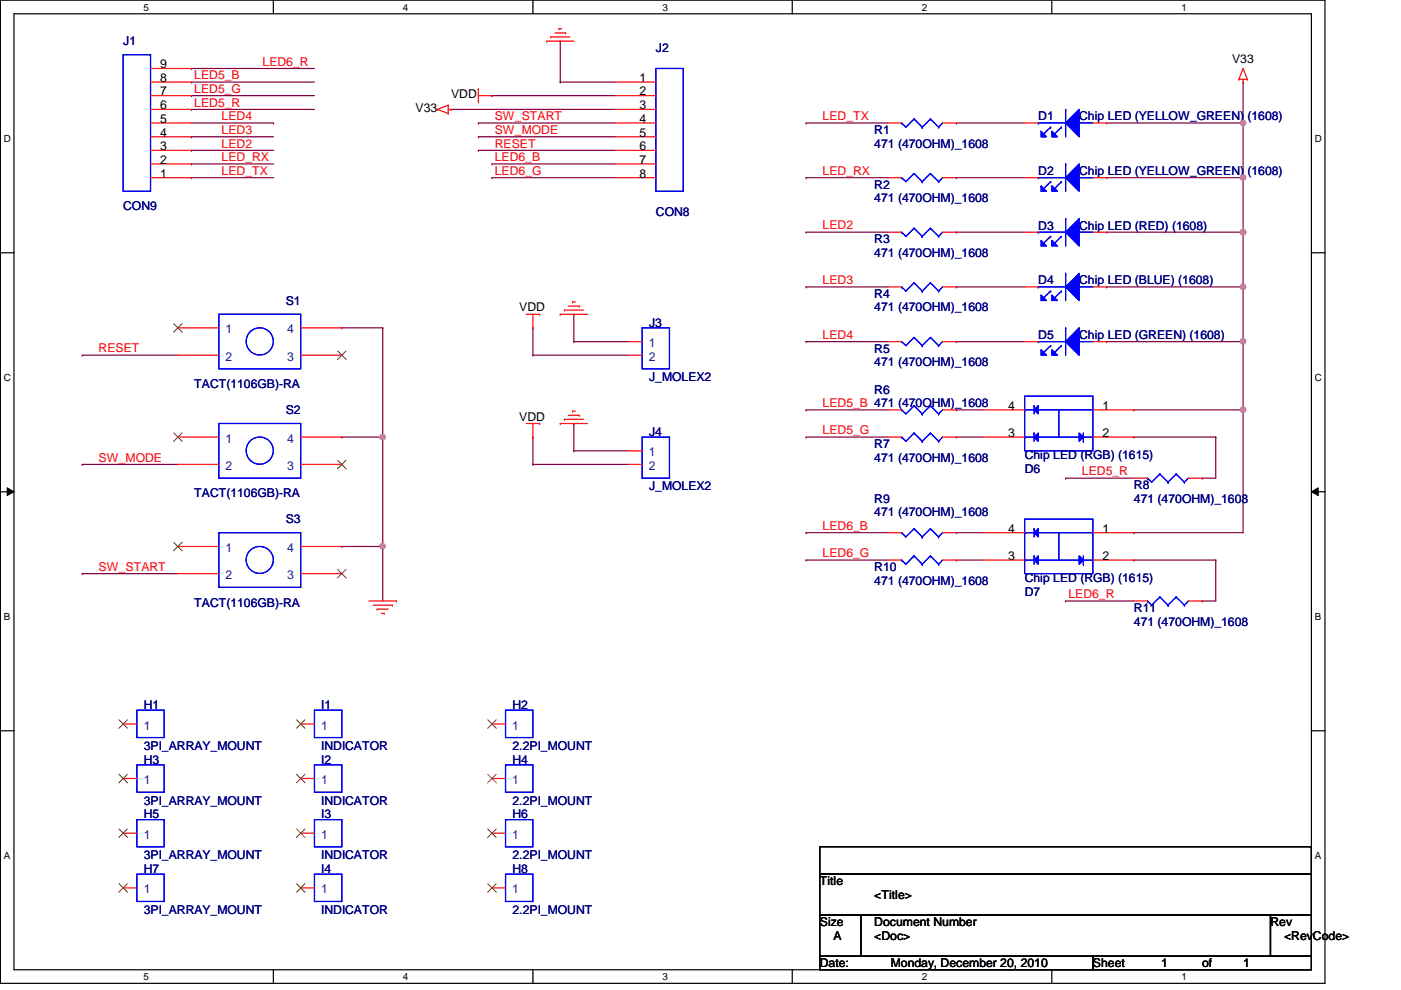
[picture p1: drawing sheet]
<svg xmlns="http://www.w3.org/2000/svg" width="297mm" height="210mm" viewBox="0 0 297 210" stroke-linecap="round" stroke-linejoin="round" font-family="sans-serif">
<path d="M.1 0h280.8v208.5h-280.8zM3 2.9h275v202.7h-275z" fill="none" stroke="#000" stroke-width=".25"/>
<g fill="#fff">
<path d="M30.4 .3h1.2v2.4h-1.2z"/>
<path d="M30.4 205.9h1.2v2.3h-1.2z"/>
</g>
<path d="M58 0v2.9M58 205.6v2.9" fill="none" stroke="#000" stroke-width=".25"/>
<g fill="#fff">
<path d="M85.4 .3h1.2v2.4h-1.2z"/>
<path d="M85.4 205.9h1.2v2.3h-1.2z"/>
</g>
<path d="M113 0v2.9M113 205.6v2.9" fill="none" stroke="#000" stroke-width=".25"/>
<g fill="#fff">
<path d="M140.5 .3h1.1v2.4h-1.1z"/>
<path d="M140.5 205.9h1.1v2.3h-1.1z"/>
</g>
<path d="M168 0v2.9M168 205.6v2.9" fill="none" stroke="#000" stroke-width=".25"/>
<g fill="#fff">
<path d="M195.4 .3h1.2v2.4h-1.2z"/>
<path d="M195.4 205.9h1.2v2.3h-1.2z"/>
</g>
<path d="M223 0v2.9M223 205.6v2.9" fill="none" stroke="#000" stroke-width=".25"/>
<g fill="#fff">
<path d="M250.5 .3h1.1v2.4h-1.1z"/>
<path d="M250.5 205.9h1.1v2.3h-1.1z"/>
<path d="M.8 28.2h1.5v2.4h-1.5z"/>
<path d="M278.8 28.2h1.4v2.4h-1.4z"/>
<path d="M.8 78.9h1.5v2.3h-1.5z"/>
<path d="M278.8 78.9h1.4v2.3h-1.4z"/>
</g>
<path d="M.1 53.6h2.9M278 53.6h2.9" fill="none" stroke="#000" stroke-width=".25"/>
<g fill="#fff">
<path d="M.8 129.6h1.4v2.3h-1.4z"/>
<path d="M278.8 129.6h1.3v2.3h-1.3z"/>
</g>
<path d="M.1 104.3h2.9M278 104.3h2.9" fill="none" stroke="#000" stroke-width=".25"/>
<path d="M1.5 103.4l1.5 .9-1.5 .8zM278 104.3l1.5-.9v1.7z" fill="#000"/>
<path d="M1.5 103.4l1.5 .9-1.5 .8zM278 104.3l1.5-.9v1.7z" fill="none" stroke="#000" stroke-width=".21"/>
<g fill="#fff">
<path d="M.8 180.3h1.4v2.3h-1.4z"/>
<path d="M278.8 180.3h1.3v2.3h-1.3z"/>
</g>
<path d="M.1 154.9h2.9M278 154.9h2.9" fill="none" stroke="#000" stroke-width=".25"/>
<path d="M263.6 26.1h.1M263.6 26.1v11.6" fill="none" stroke="#800040" stroke-width=".25"/>
<circle cx="263.5" cy="26.1" r=".56" fill="#f0f"/>
<circle cx="263.5" cy="26.1" r=".56" fill="none" stroke="#f0f" stroke-width=".25"/>
<path d="M234.6 37.7h.1M234.6 37.7h29M263.6 37.7h.1M263.6 37.7v11.5" fill="none" stroke="#800040" stroke-width=".25"/>
<circle cx="263.5" cy="49.2" r=".56" fill="#f0f"/>
<circle cx="263.5" cy="49.2" r=".56" fill="none" stroke="#f0f" stroke-width=".25"/>
<circle cx="263.5" cy="37.6" r=".56" fill="#f0f"/>
<circle cx="263.5" cy="37.6" r=".56" fill="none" stroke="#f0f" stroke-width=".25"/>
<path d="M263.6 60.8h.1M263.6 60.8v11.6" fill="none" stroke="#800040" stroke-width=".25"/>
<circle cx="263.5" cy="60.8" r=".57" fill="#f0f"/>
<circle cx="263.5" cy="60.8" r=".57" fill="none" stroke="#f0f" stroke-width=".25"/>
<path d="M234.6 49.2h.1M234.6 49.2h29M263.6 49.2h.1M263.6 49.2v11.6h-29M234.6 60.8h.1M234.6 72.4h.1M234.6 72.4h29" fill="none" stroke="#800040" stroke-width=".25"/>
<circle cx="263.5" cy="49.2" r=".56" fill="#f0f"/>
<circle cx="263.5" cy="49.2" r=".56" fill="none" stroke="#f0f" stroke-width=".25"/>
<path d="M263.6 17.4h.1M263.6 17.4v8.7h-29M234.6 26.1h.1M263.6 72.4h.1M263.6 72.4v14.5" fill="none" stroke="#800040" stroke-width=".25"/>
<circle cx="263.5" cy="86.9" r=".56" fill="#f0f"/>
<circle cx="263.5" cy="86.9" r=".56" fill="none" stroke="#f0f" stroke-width=".25"/>
<circle cx="263.5" cy="72.4" r=".56" fill="#f0f"/>
<circle cx="263.5" cy="72.4" r=".56" fill="none" stroke="#f0f" stroke-width=".25"/>
<g fill="none" stroke="#800040" stroke-width=".25">
<path d="M170.9 26.1h.1M170.9 37.7h.1M170.9 26.1h17.4M170.9 37.7h17.4M202.8 26.1h.1M202.8 37.7h.1M202.8 26.1h14.5M202.8 37.7h14.5M170.9 49.2h.1M170.9 49.2h17.4M202.8 49.2h.1M202.8 49.2h14.5"/>
<path d="M17.4 75.3h.1M17.4 75.3h20.3M72.5 69.5h.1M72.5 69.5h8.6M170.9 60.8h.1M170.9 72.4h.1M170.9 72.4h17.4M170.9 60.8h17.4M202.8 72.4h.1M202.8 60.8h.1M202.8 72.4h14.5M202.8 60.8h14.5"/>
<path d="M17.4 98.5h.1M17.4 98.5h20.3M72.5 92.7h.1M72.5 92.7h8.6M81.1 92.7h.1M81.1 92.7v23.2M170.9 86.9h.1M170.9 92.7h.1M170.9 86.9h17.4M170.9 92.7h17.4M202.8 86.9h.1M202.8 92.7h.1"/>
<path d="M202.8 86.9h5.7M202.8 92.7h5.7M240.4 86.9h.1M240.4 92.7h.1M240.4 86.9h23.2M240.4 92.7h17.4M257.8 92.7h.1M257.8 92.7v8.7h-2.9M263.6 86.9h.1M263.6 86.9v26h-23.2M170.9 112.9h.1M170.9 118.7h.1"/>
<path d="M170.9 112.9h17.4M170.9 118.7h17.4M202.8 112.9h.1M202.8 118.7h.1M202.8 112.9h5.7M202.8 118.7h5.7M225.9 101.4h.1M225.9 101.4h14.5M240.4 112.9h.1M240.4 118.7h.1M240.4 118.7h17.4M254.9 101.4h.1"/>
<path d="M257.8 118.7h.1M257.8 118.7v8.7h-2.9M17.4 121.6h.1M17.4 121.6h20.3M225.9 127.4h.1M225.9 127.4h14.5M254.9 127.4h.1"/>
</g>
<circle cx="81.1" cy="115.8" r=".56" fill="#f0f"/>
<circle cx="81.1" cy="115.8" r=".56" fill="none" stroke="#f0f" stroke-width=".25"/>
<circle cx="81.1" cy="92.7" r=".56" fill="#f0f"/>
<circle cx="81.1" cy="92.7" r=".56" fill="none" stroke="#f0f" stroke-width=".25"/>
<g fill="none" stroke="#800040" stroke-width=".25">
<path d="M40.6 14.5h.1M40.6 17.4h.1M40.6 17.4h26.1M40.6 14.5h26.1M118.8 8.7h.1M118.8 17.4h.1M118.8 8.7v8.7M118.8 17.4h11.6M40.6 37.7h.1M40.6 34.8h.1M40.6 31.9h.1M40.6 29h.1"/>
<path d="M40.6 23.2h.1M40.6 20.3h.1M40.6 20.3h26.1M40.6 37.7h17.4M40.6 34.8h17.4M40.6 31.9h17.4M40.6 29h17.4M40.6 26.1h17.4M40.6 23.2h26.1M58 26.1h.1M95.6 23.2h.1M95.6 23.2h34.8"/>
<path d="M101.4 31.9h.1M101.4 26.1h.1M101.4 29h.1M101.4 31.9h29M101.4 29h29M101.4 26.1h29M104.3 20.3h.1M104.3 34.8h.1M104.3 37.7h.1M104.3 20.3h26.1M104.3 37.7h26.1M104.3 34.8h26.1"/>
<path d="M81.1 69.5h.1M81.1 69.5v23.2M113 69.5h.1M113 75.3h.1M113 69.5v5.8M113 75.3h20.3M121.7 66.6h.1M121.7 72.4h.1M121.7 66.6v5.8M121.7 72.4h11.6M113 98.5h.1M113 92.7h.1"/>
<path d="M113 92.7v5.8M113 98.5h20.3M121.7 89.8h.1M121.7 95.6h.1M121.7 89.8v5.8M121.7 95.6h11.6M72.5 115.9h.1M72.5 115.9h8.6M81.1 115.9h.1M81.1 115.9v11.5"/>
</g>
<g fill="none" stroke="#f00" stroke-width=".25">
<path d="M101.4 18.8h.1M101.4 18.8v3M115.9 8.7h.1M115.9 8.7h5.8M116.8 7.8h.1M116.8 7.8h4M117.6 7h2.3M118.5 6.1h.1M118.5 6.1h.6M119.9 7h.1M262.7 16.8h.1M262.7 16.8h1.8"/>
<path d="M263.6 17.4h.1M263.6 14.5h.1M263.6 16.8v.6M263.6 14.5l-.9 2.3M263.6 14.5l.9 2.3M264.5 16.8h.1M92.7 23.2h.1M92.7 23.2l2.3 .8M95 24h.1M95 22.3h.1M95 22.3v1.7M95 23.2h.6"/>
<path d="M95 22.3l-2.3 .9M95.6 23.2h.1M101.4 20.3h2.9M104.3 20.3h.1M111.5 66.6h2.9M113 69.5h.1M113 66.6v2.9M114.4 66.6h.1M118.8 66.6h.1M118.8 66.6h5.8M119.7 65.7h.1M119.7 65.7h4"/>
<path d="M120.5 64.9h2.3M121.4 64h.1M121.4 64h.6M122.8 64.9h.1M111.5 89.8h2.9M113 92.7h.1M113 89.8v2.9M114.4 89.8h.1M118.8 89.8h.1M118.8 89.8h5.8M119.7 88.9h.1M119.7 88.9h4"/>
<path d="M120.5 88.1h2.3M121.4 87.2h.1M121.4 87.2h.6M122.8 88.1h.1M78.2 127.4h5.8M79.1 128.3h4.1M80 129.2h.1M80 129.2h2.3M80.9 130h.5M81.4 130h.1M83.2 128.3h.1M84 127.4h.1"/>
</g>
<path d="M173.8 179.5h104.2v5.8h-104.2zM173.8 185.3h104.2v8.7h-104.2zM173.8 194h8.7v8.7h-8.7zM182.5 194h86.9v8.7h-86.9zM269.4 194h8.6v8.7h-8.6zM173.8 202.7h57.9v2.9h-57.9zM231.7 202.7h46.3v2.9h-46.3z" fill="none" stroke="#000" stroke-width=".25"/>
<path d="M225.9 60.8l2.9-2.8v5.7z" fill="#00f"/>
<path d="M225.9 60.8l2.9-2.8v5.7z" fill="none" stroke="#00f" stroke-width=".25"/>
<path d="M223 62.6l1.2 1.1h-1.2z" fill="#00f"/>
<path d="M223 62.6l1.2 1.1h-1.2z" fill="none" stroke="#00f" stroke-width=".25"/>
<path d="M220.7 62.6l1.2 1.1h-1.2z" fill="#00f"/>
<path d="M225.9 58h.1M225.9 58v5.7M220.1 60.8h.1M220.1 60.8h5.8M220.7 62.6l1.2 1.1h-1.2zM222.8 61.7h.1M222.8 61.7l-1.5 1.5M225 61.7h.1M225 61.7l-1.4 1.5M228.8 60.8h.1M228.8 60.8h2.9" fill="none" stroke="#00f" stroke-width=".25"/>
<path d="M225.9 60.8l2.9-2.8v5.7z" fill="#00f"/>
<path d="M225.9 60.8l2.9-2.8v5.7z" fill="none" stroke="#00f" stroke-width=".25"/>
<path d="M223 62.6l1.2 1.1h-1.2z" fill="#00f"/>
<path d="M223 62.6l1.2 1.1h-1.2z" fill="none" stroke="#00f" stroke-width=".25"/>
<path d="M220.7 62.6l1.2 1.1h-1.2z" fill="#00f"/>
<g fill="none" stroke="#00f" stroke-width=".25">
<path d="M225.9 58h.1M225.9 58v5.7M191.2 72.4h.1M193.8 71.5h.1M193.8 71.5l-1.7 1.8-.9-.9M193.8 71.5l1.7 1.8M195.5 73.3h.1M197.3 71.5h.1M197.3 71.5l1.7 1.8M197.3 71.5l-1.8 1.8M199 73.3h.1M199.9 72.4l-.9 .9"/>
<path d="M220.1 60.8h.1M220.1 60.8h5.8M220.7 62.6l1.2 1.1h-1.2zM222.8 61.7h.1M222.8 61.7l-1.5 1.5M225 61.7h.1M225 61.7l-1.4 1.5M228.8 60.8h.1M228.8 60.8h2.9M107.2 173.8h5.8v5.7h-5.8z"/>
</g>
<path d="M188.3 72.4h2.9M199.9 72.4h2.9M217.3 60.8h2.8M231.7 60.8h2.9M104.3 176.7h2.9" fill="none" stroke="#f00" stroke-width=".25"/>
<path d="M103.4 175.8l1.8 1.8M105.2 175.8l-1.8 1.8" fill="none" stroke="#804000" stroke-width=".21"/>
<path d="M228.8 117.9l.9 .8-.9 .9z" fill="#00f"/>
<path d="M219.2 112.1h.1M219.2 112.1v1.7M228.8 117.9l.9 .8-.9 .9z" fill="none" stroke="#00f" stroke-width=".25"/>
<path d="M219.2 118.7l.9-.8v1.7z" fill="#00f"/>
<path d="M217.3 110.1h14.4v11.5h-14.4zM219.2 118.7l.9-.8v1.7zM219.2 117.9h.1M219.2 117.9v1.7M229.7 119.6h.1M229.7 117.9v1.7" fill="none" stroke="#00f" stroke-width=".25"/>
<path d="M219.2 112.9l.9-.8v1.7z" fill="#00f"/>
<path d="M217.3 118.7h.1M217.3 112.9h.1M217.3 118.7h14.4M217.3 112.9h14.4M219.2 112.9l.9-.8v1.7zM224.5 112.9h.1M224.5 112.9v5.8" fill="none" stroke="#00f" stroke-width=".25"/>
<path d="M228.8 117.9l.9 .8-.9 .9z" fill="#00f"/>
<path d="M219.2 112.1h.1M219.2 112.1v1.7M228.8 117.9l.9 .8-.9 .9z" fill="none" stroke="#00f" stroke-width=".25"/>
<path d="M219.2 118.7l.9-.8v1.7z" fill="#00f"/>
<path d="M217.3 110.1h14.4v11.5h-14.4zM219.2 118.7l.9-.8v1.7zM219.2 117.9h.1M219.2 117.9v1.7M229.7 119.6h.1M229.7 117.9v1.7" fill="none" stroke="#00f" stroke-width=".25"/>
<path d="M219.2 112.9l.9-.8v1.7z" fill="#00f"/>
<g fill="none" stroke="#00f" stroke-width=".25">
<path d="M46.4 89.8h17.4v11.6h-17.4zM191.2 86.9h.1M193.8 86h.1M193.8 86l-1.7 1.8-.9-.9M193.8 86l1.7 1.8M195.5 87.8h.1M197.3 86h.1M197.3 86l1.7 1.8M197.3 86l-1.8 1.8M199 87.8h.1M199.9 86.9l-.9 .9M217.3 118.7h.1"/>
<path d="M217.3 112.9h.1M217.3 118.7h14.4M217.3 112.9h14.4M219.2 112.9l.9-.8v1.7zM224.5 112.9h.1M224.5 112.9v5.8M66.7 150.6h5.8v5.8h-5.8zM29 162.2h5.8v5.8h-5.8z"/>
<circle cx="55.1" cy="95.5" r="2.88"/>
</g>
<path d="M37.7 92.7h8.7M37.7 98.5h8.7M63.8 92.7h8.7M63.8 98.5h8.7M188.3 86.9h2.9M199.9 86.9h2.9M208.5 118.7h8.8M208.5 112.9h8.8M231.7 118.7h8.7M231.7 112.9h8.7M63.8 153.5h2.9M26.1 165.1h2.9" fill="none" stroke="#f00" stroke-width=".25"/>
<path d="M36.8 91.8l1.8 1.8M38.6 91.8l-1.8 1.8M71.6 97.6l1.8 1.8M73.4 97.6l-1.9 1.8M62.9 152.6l1.8 1.8M64.6 152.6l-1.8 1.8M25.2 164.2l1.8 1.8M27 164.2l-1.8 1.8" fill="none" stroke="#804000" stroke-width=".21"/>
<path d="M228.8 69.5v5.8l-2.9-2.9z" fill="#00f"/>
<path d="M228.8 69.5v5.8l-2.9-2.9z" fill="none" stroke="#00f" stroke-width=".25"/>
<path d="M223 74.2l1.2 1.1h-1.2z" fill="#00f"/>
<path d="M223 74.2l1.2 1.1h-1.2z" fill="none" stroke="#00f" stroke-width=".25"/>
<path d="M220.7 74.2l1.2 1.1h-1.2z" fill="#00f"/>
<path d="M220.1 72.4h.1M220.1 72.4h5.8M220.7 74.2l1.2 1.1h-1.2zM222.8 73.3h.1M222.8 73.3l-1.5 1.4M225 73.3h.1M225 73.3l-1.4 1.4M225.9 69.5h.1M225.9 69.5v5.8M228.8 72.4h.1M228.8 72.4h2.9" fill="none" stroke="#00f" stroke-width=".25"/>
<path d="M228.8 69.5v5.8l-2.9-2.9z" fill="#00f"/>
<path d="M228.8 69.5v5.8l-2.9-2.9z" fill="none" stroke="#00f" stroke-width=".25"/>
<path d="M223 74.2l1.2 1.1h-1.2z" fill="#00f"/>
<path d="M223 74.2l1.2 1.1h-1.2z" fill="none" stroke="#00f" stroke-width=".25"/>
<path d="M220.7 74.2l1.2 1.1h-1.2z" fill="#00f"/>
<g fill="none" stroke="#00f" stroke-width=".25">
<path d="M26.1 11.6h5.8v29h-5.8zM220.1 72.4h.1M220.1 72.4h5.8M220.7 74.2l1.2 1.1h-1.2zM222.8 73.3h.1M222.8 73.3l-1.5 1.4M225 73.3h.1M225 73.3l-1.4 1.4M225.9 69.5h.1M225.9 69.5v5.8M228.8 72.4h.1M228.8 72.4h2.9"/>
<path d="M107.2 185.3h5.8v5.8h-5.8z"/>
</g>
<path d="M31.9 17.4h8.7M31.9 14.5h8.7M31.9 37.7h8.7M31.9 34.8h8.7M31.9 31.9h8.7M31.9 29h8.7M31.9 26.1h8.7M31.9 23.2h8.7M31.9 20.3h8.7M217.3 72.4h2.8M231.7 72.4h2.9M104.3 188.3h2.9" fill="none" stroke="#f00" stroke-width=".25"/>
<path d="M103.4 187.4l1.8 1.8M105.2 187.4l-1.8 1.8" fill="none" stroke="#804000" stroke-width=".21"/>
<path d="M225.9 26.1l2.9-2.9v5.8z" fill="#00f"/>
<path d="M225.9 26.1l2.9-2.9v5.8z" fill="none" stroke="#00f" stroke-width=".25"/>
<path d="M223 27.8l1.2 1.2h-1.2z" fill="#00f"/>
<path d="M223 27.8l1.2 1.2h-1.2z" fill="none" stroke="#00f" stroke-width=".25"/>
<path d="M220.7 27.8l1.2 1.2h-1.2z" fill="#00f"/>
<path d="M220.1 26.1h.1M220.1 26.1h5.8M220.7 27.8l1.2 1.2h-1.2zM222.8 27h.1M222.8 27l-1.5 1.4M225 27h.1M225 27l-1.4 1.4M225.9 23.2h.1M225.9 23.2v5.8M228.8 26.1h.1M228.8 26.1h2.9" fill="none" stroke="#00f" stroke-width=".25"/>
<path d="M225.9 26.1l2.9-2.9v5.8z" fill="#00f"/>
<path d="M225.9 26.1l2.9-2.9v5.8z" fill="none" stroke="#00f" stroke-width=".25"/>
<path d="M223 27.8l1.2 1.2h-1.2z" fill="#00f"/>
<path d="M223 27.8l1.2 1.2h-1.2z" fill="none" stroke="#00f" stroke-width=".25"/>
<path d="M220.7 27.8l1.2 1.2h-1.2z" fill="#00f"/>
<g fill="none" stroke="#00f" stroke-width=".25">
<path d="M191.2 26.1h.1M193.8 25.2h.1M193.8 25.2l-1.7 1.8-.9-.9M193.8 25.2l1.7 1.8M195.5 27h.1M197.3 25.2h.1M197.3 25.2l1.7 1.8M197.3 25.2l-1.8 1.8M199 27h.1M199.9 26.1l-.9 .9M220.1 26.1h.1M220.1 26.1h5.8"/>
<path d="M220.7 27.8l1.2 1.2h-1.2zM222.8 27h.1M222.8 27l-1.5 1.4M225 27h.1M225 27l-1.4 1.4M225.9 23.2h.1M225.9 23.2v5.8M228.8 26.1h.1M228.8 26.1h2.9M136.1 69.5h5.8v8.7h-5.8zM136.1 92.7h5.8v8.7h-5.8zM46.4 112.9h17.4v11.6h-17.4z"/>
<path d="M29 173.8h5.8v5.7h-5.8zM66.7 162.2h5.8v5.8h-5.8z"/>
<circle cx="55.1" cy="118.7" r="2.87"/>
</g>
<g fill="none" stroke="#f00" stroke-width=".25">
<path d="M188.3 26.1h2.9M199.9 26.1h2.9M217.3 26.1h2.8M231.7 26.1h2.9M133.3 72.4h2.8M133.3 75.3h2.8M133.3 95.6h2.8M133.3 98.5h2.8M37.7 115.9h8.7M63.8 115.9h8.7M37.7 121.6h8.7M63.8 121.6h8.7"/>
<path d="M26.1 176.7h2.9M63.8 165.1h2.9"/>
</g>
<path d="M36.8 115l1.8 1.8M38.6 115l-1.8 1.8M71.6 120.7l1.8 1.9M73.4 120.7l-1.9 1.9M25.2 175.8l1.8 1.8M27 175.8l-1.8 1.8M62.9 164.2l1.8 1.8M64.6 164.2l-1.8 1.8" fill="none" stroke="#804000" stroke-width=".21"/>
<path d="M228.8 34.8v5.8l-2.9-2.9z" fill="#00f"/>
<path d="M228.8 34.8v5.8l-2.9-2.9z" fill="none" stroke="#00f" stroke-width=".25"/>
<path d="M223 39.4l1.2 1.2h-1.2z" fill="#00f"/>
<path d="M223 39.4l1.2 1.2h-1.2z" fill="none" stroke="#00f" stroke-width=".25"/>
<path d="M220.7 39.4l1.2 1.2h-1.2z" fill="#00f"/>
<path d="M220.1 37.7h.1M220.1 37.7h5.8M220.7 39.4l1.2 1.2h-1.2zM222.8 38.5h.1M222.8 38.5l-1.5 1.5M225 38.5h.1M225 38.5l-1.4 1.5M225.9 34.8h.1M225.9 34.8v5.8M228.8 37.7h.1M228.8 37.7h2.9" fill="none" stroke="#00f" stroke-width=".25"/>
<path d="M228.8 34.8v5.8l-2.9-2.9z" fill="#00f"/>
<path d="M228.8 34.8v5.8l-2.9-2.9z" fill="none" stroke="#00f" stroke-width=".25"/>
<path d="M223 39.4l1.2 1.2h-1.2z" fill="#00f"/>
<path d="M223 39.4l1.2 1.2h-1.2z" fill="none" stroke="#00f" stroke-width=".25"/>
<path d="M220.7 39.4l1.2 1.2h-1.2z" fill="#00f"/>
<g fill="none" stroke="#00f" stroke-width=".25">
<path d="M139.1 14.5h5.8v26.1h-5.8zM191.2 37.7h.1M193.8 36.8h.1M193.8 36.8l-1.7 1.7-.9-.8M193.8 36.8l1.7 1.7M195.5 38.5h.1M197.3 36.8h.1M197.3 36.8l1.7 1.7M197.3 36.8l-1.8 1.7M199 38.5h.1M199.9 37.7l-.9 .8M220.1 37.7h.1"/>
<path d="M220.1 37.7h5.8M220.7 39.4l1.2 1.2h-1.2zM222.8 38.5h.1M222.8 38.5l-1.5 1.5M225 38.5h.1M225 38.5l-1.4 1.5M225.9 34.8h.1M225.9 34.8v5.8M228.8 37.7h.1M228.8 37.7h2.9M29 185.3h5.8v5.8h-5.8zM66.7 185.3h5.8v5.8h-5.8z"/>
</g>
<g fill="none" stroke="#f00" stroke-width=".25">
<path d="M130.4 17.4h8.7M130.4 37.7h8.7M130.4 20.3h8.7M130.4 23.2h8.7M130.4 26.1h8.7M130.4 29h8.7M130.4 31.9h8.7M130.4 34.8h8.7M188.3 37.7h2.9M199.9 37.7h2.9M217.3 37.7h2.8M231.7 37.7h2.9"/>
<path d="M26.1 188.3h2.9M63.8 188.3h2.9"/>
</g>
<path d="M25.2 187.4l1.8 1.8M27 187.4l-1.8 1.8M62.9 187.4l1.8 1.8M64.6 187.4l-1.8 1.8" fill="none" stroke="#804000" stroke-width=".21"/>
<path d="M228.8 91.8l.9 .9-.9 .9z" fill="#00f"/>
<path d="M219.2 86h.1M219.2 86v1.8M228.8 91.8l.9 .9-.9 .9z" fill="none" stroke="#00f" stroke-width=".25"/>
<path d="M219.2 92.7l.9-.9v1.8z" fill="#00f"/>
<path d="M217.3 84h14.4v11.6h-14.4zM219.2 92.7l.9-.9v1.8zM219.2 91.8h.1M219.2 91.8v1.8M229.7 93.6h.1M229.7 91.8v1.8" fill="none" stroke="#00f" stroke-width=".25"/>
<path d="M219.2 86.9l.9-.9v1.8z" fill="#00f"/>
<path d="M217.3 92.7h.1M217.3 86.9h.1M217.3 92.7h14.4M217.3 86.9h14.4M219.2 86.9l.9-.9v1.8zM224.5 86.9h.1M224.5 86.9v5.8" fill="none" stroke="#00f" stroke-width=".25"/>
<path d="M228.8 91.8l.9 .9-.9 .9z" fill="#00f"/>
<path d="M219.2 86h.1M219.2 86v1.8M228.8 91.8l.9 .9-.9 .9z" fill="none" stroke="#00f" stroke-width=".25"/>
<path d="M219.2 92.7l.9-.9v1.8z" fill="#00f"/>
<path d="M217.3 84h14.4v11.6h-14.4zM219.2 92.7l.9-.9v1.8zM219.2 91.8h.1M219.2 91.8v1.8M229.7 93.6h.1M229.7 91.8v1.8" fill="none" stroke="#00f" stroke-width=".25"/>
<path d="M219.2 86.9l.9-.9v1.8z" fill="#00f"/>
<g fill="none" stroke="#00f" stroke-width=".25">
<path d="M217.3 92.7h.1M217.3 86.9h.1M217.3 92.7h14.4M217.3 86.9h14.4M219.2 86.9l.9-.9v1.8zM224.5 86.9h.1M224.5 86.9v5.8M191.2 118.7h.1M191.2 112.9h.1M193.8 117.9h.1M193.8 112.1h.1M193.8 117.9l-1.7 1.7-.9-.9"/>
<path d="M193.8 117.9l1.7 1.7M193.8 112.1l-1.7 1.7-.9-.9M193.8 112.1l1.7 1.7M195.5 119.6h.1M195.5 113.8h.1M197.3 117.9h.1M197.3 112.1h.1M197.3 117.9l1.7 1.7M197.3 117.9l-1.8 1.7M197.3 112.1l1.7 1.7M197.3 112.1l-1.8 1.7M199 119.6h.1"/>
<path d="M199 113.8h.1M199.9 118.7l-.9 .9M199.9 112.9l-.9 .9M243.3 127.4h.1M245.9 126.6h.1M245.9 126.6l-1.7 1.7-.9-.9M245.9 126.6l1.7 1.7M247.6 128.3h.1M249.4 126.6h.1M249.4 126.6l1.7 1.7M249.4 126.6l-1.8 1.7M251.1 128.3h.1"/>
<path d="M252 127.4l-.9 .9M107.2 150.6h5.8v5.8h-5.8z"/>
</g>
<path d="M208.5 92.7h8.8M208.5 86.9h8.8M231.7 92.7h8.7M231.7 86.9h8.7M188.3 118.7h2.9M188.3 112.9h2.9M199.9 118.7h2.9M199.9 112.9h2.9M240.4 127.4h2.9M252 127.4h2.9M104.3 153.5h2.9" fill="none" stroke="#f00" stroke-width=".25"/>
<path d="M103.4 152.6l1.8 1.8M105.2 152.6l-1.8 1.8" fill="none" stroke="#804000" stroke-width=".21"/>
<path d="M225.9 49.2l2.9-2.8v5.8z" fill="#00f"/>
<path d="M225.9 49.2l2.9-2.8v5.8z" fill="none" stroke="#00f" stroke-width=".25"/>
<path d="M223 51l1.2 1.2h-1.2z" fill="#00f"/>
<path d="M223 51l1.2 1.2h-1.2z" fill="none" stroke="#00f" stroke-width=".25"/>
<path d="M220.7 51l1.2 1.2h-1.2z" fill="#00f"/>
<path d="M220.1 49.2h.1M220.1 49.2h5.8M220.7 51l1.2 1.2h-1.2zM222.8 50.1h.1M222.8 50.1l-1.5 1.5M225 50.1h.1M225 50.1l-1.4 1.5M225.9 46.4h.1M225.9 46.4v5.8M228.8 49.2h.1M228.8 49.2h2.9" fill="none" stroke="#00f" stroke-width=".25"/>
<path d="M225.9 49.2l2.9-2.8v5.8z" fill="#00f"/>
<path d="M225.9 49.2l2.9-2.8v5.8z" fill="none" stroke="#00f" stroke-width=".25"/>
<path d="M223 51l1.2 1.2h-1.2z" fill="#00f"/>
<path d="M223 51l1.2 1.2h-1.2z" fill="none" stroke="#00f" stroke-width=".25"/>
<path d="M220.7 51l1.2 1.2h-1.2z" fill="#00f"/>
<g fill="none" stroke="#00f" stroke-width=".25">
<path d="M191.2 49.2h.1M193.8 48.4h.1M193.8 59.9h.1M193.8 48.4l-1.7 1.7-.9-.9M193.8 48.4l1.7 1.7M193.8 59.9l-1.7 1.8-.9-.9M193.8 59.9l1.7 1.8M195.5 50.1h.1M197.3 48.4h.1M197.3 59.9h.1M197.3 48.4l1.7 1.7M197.3 48.4l-1.8 1.7"/>
<path d="M197.3 59.9l1.7 1.8M197.3 59.9l-1.8 1.8M199 50.1h.1M199.9 49.2l-.9 .9M220.1 49.2h.1M220.1 49.2h5.8M220.7 51l1.2 1.2h-1.2zM222.8 50.1h.1M222.8 50.1l-1.5 1.5M225 50.1h.1M225 50.1l-1.4 1.5M225.9 46.4h.1"/>
<path d="M225.9 46.4v5.8M228.8 49.2h.1M228.8 49.2h2.9M46.4 66.6h17.4v11.6h-17.4zM191.2 60.8h.1M195.5 61.7h.1M199 61.7h.1M199.9 60.8l-.9 .9M191.2 92.7h.1M193.8 91.8h.1M193.8 91.8l-1.7 1.8-.9-.9M193.8 91.8l1.7 1.8"/>
<path d="M195.5 93.6h.1M197.3 91.8h.1M197.3 91.8l1.7 1.8M197.3 91.8l-1.8 1.8M199 93.6h.1M199.9 92.7l-.9 .9M243.3 101.4h.1M245.9 100.5h.1M245.9 100.5l-1.7 1.7-.9-.8M245.9 100.5l1.7 1.7M247.6 102.2h.1M249.4 100.5h.1"/>
<path d="M249.4 100.5l1.7 1.7M249.4 100.5l-1.8 1.7M251.1 102.2h.1M252 101.4l-.9 .8M29 150.6h5.8v5.8h-5.8zM66.7 173.8h5.8v5.7h-5.8zM107.2 162.2h5.8v5.8h-5.8z"/>
<circle cx="55.1" cy="72.4" r="2.88"/>
</g>
<g fill="none" stroke="#f00" stroke-width=".25">
<path d="M188.3 49.2h2.9M199.9 49.2h2.9M217.3 49.2h2.8M231.7 49.2h2.9M37.7 69.5h8.7M37.7 75.3h8.7M63.8 69.5h8.7M63.8 75.3h8.7M188.3 60.8h2.9M199.9 60.8h2.9M188.3 92.7h2.9M199.9 92.7h2.9"/>
<path d="M240.4 101.4h2.9M252 101.4h2.9M26.1 153.5h2.9M63.8 176.7h2.9M104.3 165.1h2.9"/>
</g>
<path d="M36.8 68.6l1.8 1.8M38.6 68.6l-1.8 1.8M71.6 74.4l1.8 1.8M73.4 74.4l-1.9 1.8M25.2 152.6l1.8 1.8M27 152.6l-1.8 1.8M62.9 175.8l1.8 1.8M64.6 175.8l-1.8 1.8M103.4 164.2l1.8 1.8M105.2 164.2l-1.8 1.8" fill="none" stroke="#804000" stroke-width=".21"/>
<circle cx="263.5" cy="26.1" r=".56" fill="#f0f"/>
<circle cx="263.5" cy="26.1" r=".56" fill="none" stroke="#f0f" stroke-width=".25"/>
<circle cx="263.5" cy="49.2" r=".56" fill="#f0f"/>
<circle cx="263.5" cy="49.2" r=".56" fill="none" stroke="#f0f" stroke-width=".25"/>
<circle cx="263.5" cy="37.6" r=".56" fill="#f0f"/>
<circle cx="263.5" cy="37.6" r=".56" fill="none" stroke="#f0f" stroke-width=".25"/>
<circle cx="263.5" cy="60.8" r=".57" fill="#f0f"/>
<circle cx="263.5" cy="60.8" r=".57" fill="none" stroke="#f0f" stroke-width=".25"/>
<circle cx="263.5" cy="49.2" r=".56" fill="#f0f"/>
<circle cx="263.5" cy="49.2" r=".56" fill="none" stroke="#f0f" stroke-width=".25"/>
<circle cx="263.5" cy="86.9" r=".56" fill="#f0f"/>
<circle cx="263.5" cy="86.9" r=".56" fill="none" stroke="#f0f" stroke-width=".25"/>
<circle cx="263.5" cy="72.4" r=".56" fill="#f0f"/>
<circle cx="263.5" cy="72.4" r=".56" fill="none" stroke="#f0f" stroke-width=".25"/>
<circle cx="81.1" cy="115.8" r=".56" fill="#f0f"/>
<circle cx="81.1" cy="115.8" r=".56" fill="none" stroke="#f0f" stroke-width=".25"/>
<circle cx="81.1" cy="92.7" r=".56" fill="#f0f"/>
<circle cx="81.1" cy="92.7" r=".56" fill="none" stroke="#f0f" stroke-width=".25"/>
<g font-size="2.6" fill="#000080">
<text x="26.1" y="9.6">J1</text>
<text x="139.1" y="11">J2</text>
<text x="185.4" y="28.4">R1</text>
<text x="220.1" y="25.5">D1</text>
<text x="228.8" y="25.5">Chip LED (YELLOW_GREEN) (1608)</text>
<text x="185.4" y="31.3">471 (470OHM)_1608</text>
<text x="185.4" y="40">R2</text>
<text x="220.1" y="37.1">D2</text>
<text x="228.8" y="37.1">Chip LED (YELLOW_GREEN) (1608)</text>
<text x="26.1" y="44.6">CON9</text>
<text x="139.1" y="45.8">CON8</text>
<text x="185.4" y="42.9">471 (470OHM)_1608</text>
<text x="185.4" y="51.6">R3</text>
<text x="220.1" y="48.7">D3</text>
<text x="228.8" y="48.7">Chip LED (RED) (1608)</text>
<text x="185.4" y="54.5">471 (470OHM)_1608</text>
<text x="60.6" y="64.6">S1</text>
<text x="185.4" y="63.2">R4</text>
<text x="220.1" y="60.3">D4</text>
<text x="228.8" y="60.3">Chip LED (BLUE) (1608)</text>
<text x="137.6" y="69.3">J3</text>
<text x="185.4" y="66">471 (470OHM)_1608</text>
<text x="220.1" y="71.8">D5</text>
<text x="228.8" y="71.8">Chip LED (GREEN) (1608)</text>
<text x="185.4" y="74.8">R5</text>
<text x="185.4" y="77.6">471 (470OHM)_1608</text>
<text x="41.2" y="82.3">TACT(1106GB)-RA</text>
<text x="137.6" y="80.8">J_MOLEX2</text>
<text x="185.4" y="83.4">R6</text>
<text x="60.6" y="87.8">S2</text>
<text x="137.6" y="92.4">J4</text>
<text x="185.4" y="95">R7</text>
<text x="185.4" y="97.9">471 (470OHM)_1608</text>
<text x="217.3" y="100.2">D6</text>
<text x="217.3" y="97.3">Chip LED (RGB) (1615)</text>
<text x="41.2" y="105.5">TACT(1106GB)-RA</text>
<text x="137.6" y="104">J_MOLEX2</text>
<text x="185.4" y="106.6">R9</text>
<text x="240.4" y="103.7">R8</text>
<text x="240.4" y="106.6">471 (470OHM)_1608</text>
<text x="60.6" y="111">S3</text>
<text x="185.4" y="109.5">471 (470OHM)_1608</text>
<text x="185.4" y="121.1">R10</text>
<text x="185.4" y="124">471 (470OHM)_1608</text>
<text x="217.3" y="123.4">Chip LED (RGB) (1615)</text>
<text x="41.2" y="128.6">TACT(1106GB)-RA</text>
<text x="217.3" y="126.3">D7</text>
<text x="240.4" y="129.8">R11</text>
<text x="240.4" y="132.7">471 (470OHM)_1608</text>
<text x="30.5" y="150.3">H1</text>
<text x="68.1" y="150.3">I1</text>
<text x="108.7" y="150.3">H2</text>
<text x="30.5" y="161.9">H3</text>
<text x="30.5" y="159">3PI_ARRAY_MOUNT</text>
<text x="68.1" y="159">INDICATOR</text>
<text x="68.1" y="161.9">I2</text>
<text x="108.7" y="159">2.2PI_MOUNT</text>
<text x="108.7" y="161.9">H4</text>
<text x="30.5" y="170.6">3PI_ARRAY_MOUNT</text>
<text x="30.5" y="173.5">H5</text>
<text x="68.1" y="170.6">INDICATOR</text>
<text x="68.1" y="173.5">I3</text>
<text x="108.7" y="173.5">H6</text>
<text x="108.7" y="170.6">2.2PI_MOUNT</text>
<text x="30.5" y="182.2">3PI_ARRAY_MOUNT</text>
<text x="30.5" y="185.1">H7</text>
<text x="68.1" y="185.1">I4</text>
<text x="68.1" y="182.2">INDICATOR</text>
<text x="108.7" y="182.2">2.2PI_MOUNT</text>
<text x="108.7" y="185.1">H8</text>
<text x="30.5" y="193.8">3PI_ARRAY_MOUNT</text>
<text x="68.1" y="193.8">INDICATOR</text>
<text x="108.7" y="193.8">2.2PI_MOUNT</text>
</g>
<g font-size="2.6">
<text x="33.9" y="17.4">8</text>
<text x="33.9" y="14.5">9</text>
<text x="135.6" y="17.4">1</text>
<text x="261.2" y="13.4">V33</text>
<text x="33.9" y="23.2">6</text>
<text x="33.9" y="20.2">7</text>
<text x="88.1" y="23.8">V33</text>
<text x="95.6" y="20.9">VDD</text>
<text x="135.6" y="20.2">2</text>
<text x="135.6" y="23.2">3</text>
<text x="33.9" y="29">4</text>
<text x="33.9" y="26">5</text>
<text x="135.6" y="26">4</text>
<text x="135.6" y="29">5</text>
<text x="33.9" y="34.7">2</text>
<text x="33.9" y="31.8">3</text>
<text x="135.6" y="31.8">6</text>
<text x="135.6" y="34.7">7</text>
<text x="33.9" y="37.6">1</text>
<text x="135.6" y="37.6">8</text>
<text x="110.1" y="66">VDD</text>
<text x="110.1" y="89.2">VDD</text>
<text x="213.8" y="86.9">4</text>
<text x="233.8" y="86.9">1</text>
<text x="213.8" y="92.6">3</text>
<text x="233.8" y="92.6">2</text>
<text x="213.8" y="112.9">4</text>
<text x="233.8" y="112.9">1</text>
<text x="213.8" y="118.7">3</text>
<text x="233.8" y="118.7">2</text>
<text x="173.8" y="187.7">Title</text>
<text x="185.4" y="190.6">&lt;Title&gt;</text>
<text x="173.8" y="196.3">Size</text>
<text x="185.4" y="196.3">Document Number</text>
<text x="269.4" y="196.3">Rev</text>
<text x="176.7" y="199.3">A</text>
<text x="185.4" y="199.3">&lt;Doc&gt;</text>
<text x="272.2" y="199.3">&lt;RevCode&gt;</text>
<text x="173.8" y="205.1">Date:</text>
<text x="188.8" y="205.1">Monday, December 20, 2010</text>
<text x="231.7" y="205.1">Sheet</text>
<text x="246.2" y="205.1">1</text>
<text x="254.9" y="205.1">of</text>
<text x="263.6" y="205.1">1</text>
</g>
<g font-size="2.6" fill="#f00">
<text x="41.2" y="16.8">LED5_B</text>
<text x="55.7" y="13.9">LED6_R</text>
<text x="41.2" y="22.6">LED5_R</text>
<text x="41.2" y="19.7">LED5_G</text>
<text x="47" y="28.4">LED3</text>
<text x="47" y="25.5">LED4</text>
<text x="104.9" y="25.5">SW_START</text>
<text x="104.9" y="28.4">SW_MODE</text>
<text x="174.4" y="25.5">LED_TX</text>
<text x="47" y="34.2">LED_RX</text>
<text x="47" y="31.3">LED2</text>
<text x="104.9" y="34.2">LED6_B</text>
<text x="104.9" y="31.3">RESET</text>
<text x="47" y="37.1">LED_TX</text>
<text x="104.9" y="37.1">LED6_G</text>
<text x="174.4" y="37.1">LED_RX</text>
<text x="174.4" y="48.6">LED2</text>
<text x="174.4" y="60.2">LED3</text>
<text x="174.4" y="71.8">LED4</text>
<text x="20.9" y="74.7">RESET</text>
<text x="174.4" y="86.3">LED5_B 471 (470OHM)_1608</text>
<text x="174.4" y="92.1">LED5_G</text>
<text x="20.9" y="97.9">SW_MODE</text>
<text x="229.4" y="100.8">LED5_R</text>
<text x="174.4" y="112.4">LED6_B</text>
<text x="174.4" y="118.2">LED6_G</text>
<text x="20.9" y="121">SW_START</text>
<text x="226.5" y="126.8">LED6_R</text>
</g>
<g font-size="2.6" fill="#004080">
<text x="47.8" y="70.7">1</text>
<text x="60.9" y="70.7">4</text>
<text x="47.8" y="76.5">2</text>
<text x="60.9" y="76.5">3</text>
<text x="137.6" y="73.6">1</text>
<text x="137.6" y="76.5">2</text>
<text x="47.8" y="93.9">1</text>
<text x="60.9" y="93.9">4</text>
<text x="47.8" y="99.7">2</text>
<text x="60.9" y="99.7">3</text>
<text x="137.6" y="96.8">1</text>
<text x="137.6" y="99.7">2</text>
<text x="47.8" y="117.1">1</text>
<text x="60.9" y="117.1">4</text>
<text x="47.8" y="122.8">2</text>
<text x="60.9" y="122.8">3</text>
<text x="30.5" y="154.7">1</text>
<text x="68.1" y="154.7">1</text>
<text x="108.6" y="154.7">1</text>
<text x="30.5" y="166.2">1</text>
<text x="68.1" y="166.2">1</text>
<text x="108.6" y="166.2">1</text>
<text x="30.5" y="177.8">1</text>
<text x="68.1" y="177.8">1</text>
<text x="108.6" y="177.8">1</text>
<text x="30.5" y="189.4">1</text>
<text x="68.1" y="189.4">1</text>
<text x="108.6" y="189.4">1</text>
</g>
<g font-size="2.1">
<text x="30.4" y="2.2">5</text>
<text x="85.4" y="2.2">4</text>
<text x="140.5" y="2.2">3</text>
<text x="195.4" y="2.2">2</text>
<text x="250.5" y="2.2">1</text>
<text x=".8" y="30.1">D</text>
<text x="278.8" y="30.1">D</text>
<text x=".8" y="80.8">C</text>
<text x="278.8" y="80.8">C</text>
<text x=".8" y="131.5">B</text>
<text x="278.8" y="131.5">B</text>
<text x=".8" y="182.2">A</text>
<text x="278.8" y="182.2">A</text>
<text x="30.4" y="207.8">5</text>
<text x="85.4" y="207.8">4</text>
<text x="140.5" y="207.8">3</text>
<text x="195.4" y="207.8">2</text>
<text x="250.5" y="207.8">1</text>
</g>
</svg>
